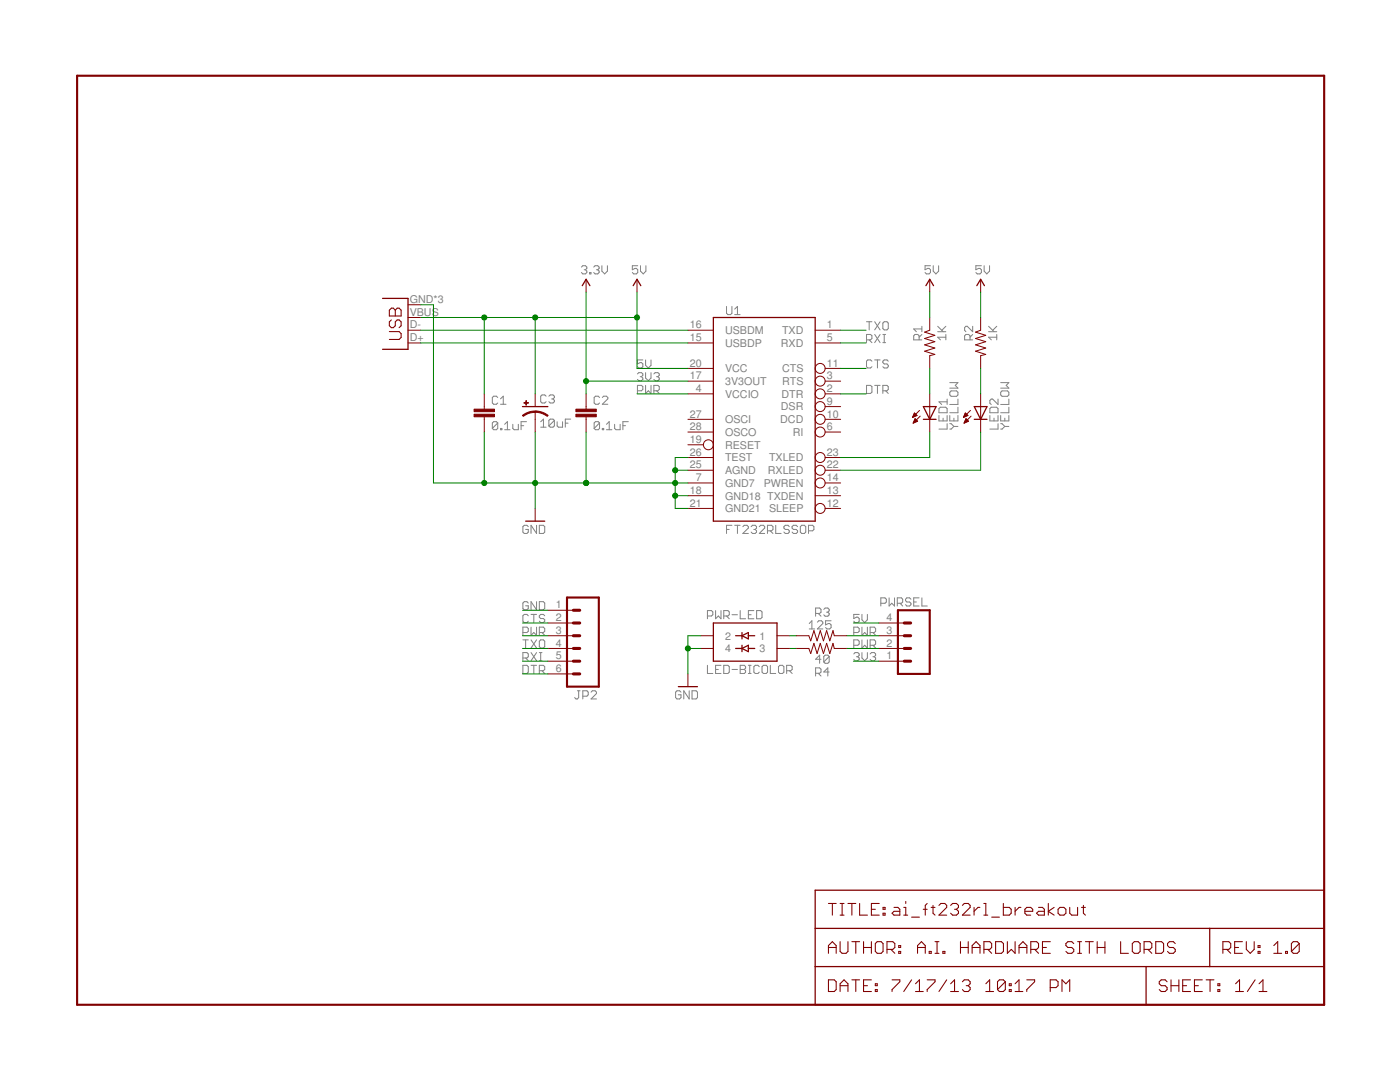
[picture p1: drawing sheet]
<svg xmlns="http://www.w3.org/2000/svg" width="279mm" height="216mm" viewBox="0 0 279 216" stroke-linecap="round" stroke-linejoin="round" font-family="sans-serif">
<g fill="none" stroke="#808080" stroke-width=".2">
<path d="M116 53.3l.3-.3h.5l.3 .3v.3l-.3 .2M116.6 53.8h.2M116.8 53.8l.3 .3v.3l-.3 .3h-.5l-.3-.3M117.7 54.4h.2v.3h-.2zM118.5 53.3l.3-.3h.5l.3 .3v.3l-.3 .2M119 53.8h.3M119.3 53.8l.3 .3v.3l-.3 .3h-.5l-.3-.3M120.1 53v1.1l.6 .6 .5-.6v-1.1M127.3 53h-1.1v.8l.5-.2h.3l.3 .2v.6l-.3 .3h-.5l-.3-.3M127.8 53v1.1l.6 .6 .5-.6v-1.1M185.7 53h-1.1v.8l.5-.2h.3l.3 .2v.6l-.3 .3h-.5l-.3-.3M186.2 53v1.1l.6 .6 .5-.6v-1.1"/>
<path d="M195.9 53h-1.1v.8l.5-.2h.3l.3 .2v.6l-.3 .3h-.6l-.2-.3M196.4 53v1.1l.5 .6 .6-.6v-1.1M99.3 79.3l-.2-.2h-.6l-.2 .2v1.1l.2 .3h.6l.2-.3M99.9 79.6l.5-.5v1.6M109 79.1l-.3-.3h-.5l-.3 .3v1.1l.3 .2h.5l.3-.2M109.5 79.1l.3-.3h.6l.2 .3v.2l-.2 .3M110.1 79.6h.3M110.4 79.6l.2 .3v.3l-.2 .2h-.6l-.3-.2M119.7 79.3l-.3-.2h-.5l-.3 .2v1.1l.3 .3h.5l.3-.3M120.2 79.3l.3-.2h.5l.3 .2v.3l-1.1 1.1h1.1M127.2 78h.8l.3-.3v-.5l-.3-.3h-.8v1.6M127.2 74.6l.3-.2h.5l.3 .2v.3l-.3 .3"/>
<path d="M127.8 75.2h.2M128 75.2l.3 .2v.3l-.3 .3h-.5l-.3-.3M128.3 71.8h-1.1v.8l.6-.3h.2l.3 .3v.6l-.3 .2h-.5l-.3-.2M128.8 71.8v1.1l.6 .5 .5-.5v-1.1M128.8 74.4v1l.6 .6 .5-.6v-1M128.8 76.9v1.6l.6-.5 .5 .5v-1.6M130.5 78h.8l.3-.3v-.5l-.3-.3h-.8v1.6M130.5 74.6l.2-.2h.6l.3 .2v.3l-.3 .3M131 75.2h.3M131 78l.6 .5M131.3 75.2l.3 .2v.3l-.3 .3h-.6l-.2-.3M145 61.2v1.3l.3 .3h.5l.3-.3v-1.3"/>
<path d="M146.6 61.7l.6-.5v1.6M146.6 62.8h1.1M172.9 67.8h.8l.3-.3v-.5l-.3-.3h-.8v1.7M172.9 64.2h1.1M172.9 76.9h.8l.3 .3v1.1l-.3 .2h-.8zM173.5 64.2v1.6M173.5 67.8l.5 .6M174 72.1l-.3-.3h-.5l-.3 .3v1.1l.3 .2h.5l.3-.2M174.6 64.2l1 1.6M174.6 66.7l1 1.7M174.6 71.8h1M174.6 76.9h1"/>
<path d="M175.1 71.8v1.6M175.1 76.9v1.6M175.6 64.2l-1 1.6M175.6 66.7l-1 1.7M176.2 78h.8l.3-.3v-.5l-.3-.3h-.8v1.6M176.2 66.7h.5M176.2 68.4h.5M176.5 64.2h.5l.3 .3v1.1l-.3 .2h-.5l-.3-.2v-1.1zM176.5 66.7v1.7M176.7 78l.6 .5M177.3 72.1l-.3-.3h-.5l-.3 .3v.2l.3 .3h.5l.3 .3v.3l-.3 .2h-.5l-.3-.2M183.4 67.8v-.8l-.2-.3h-.6l-.2 .3v.8h1.6"/>
<path d="M184 66.7l-.6 .6M184 65.6h-1.6l.5 .6M184 65.1v1.1M187.1 66.2h1.7M187.1 65.1l1.1 1.1M188.8 67.3h-1.7l.6 .5M188.8 66.7v1.1M188.8 65.1l-.8 .8M189 79.6v1.1M189.5 76.3h1.7l-.6 .6 .6 .5h-1.7M189.8 78h1.1l.3 .3v.5l-.3 .3h-1.1l-.3-.3v-.5zM191.2 79.6v1.1h-1.7"/>
<path d="M193.6 67.8v-.8l-.3-.3h-.5l-.3 .3v.8h1.6M194.1 65.1v1.1l-1.1-1.1h-.2l-.3 .3v.5l.3 .3M194.1 66.7l-.5 .6M197.3 66.2h1.6M197.3 65.1l1.1 1.1M198.9 67.3h-1.6l.5 .5M198.9 66.7v1.1M198.9 65.1l-.8 .8M199.2 79.6v1.1l-1.1-1.1h-.3l-.3 .3v.6l.3 .2M199.7 78.3l.3-.3h1.1l.2 .3v.5l-.2 .3h-1.1l-.3-.3zM199.7 76.3h1.6l-.5 .6 .5 .5h-1.6M201.3 79.6v1.1h-1.6"/>
<path d="M99.3 84.4l-.2-.3h-.6l-.2 .3v1.1M99.3 84.4v1.1l-.2 .2h-.6l-.2-.2M99.3 84.4l-1 1.1M99.9 85.5h.3v.2h-.3zM99.9 80.7h1.1M100.7 85.7h1.1M100.7 84.7l.6-.6v1.6M102.3 84.7v.8l.3 .2h.8v-1M104 84.9h.5M105.1 84.1h-1.1v1.6M107.9 84.2l.6-.6v1.6M107.9 85.2h1.1"/>
<path d="M110.6 83.9v1.1l-.2 .2h-.6l-.3-.2M110.6 83.9l-.2-.3h-.6l-.3 .3v1.1M110.6 83.9l-1.1 1.1M111.2 84.2v.8l.2 .2h.9v-1M112.8 84.4h.6M113.9 83.6h-1.1v1.6M119.7 84.4l-.3-.3h-.5l-.3 .3v1.1M119.7 84.4v1.1l-.3 .2h-.5l-.3-.2M119.7 84.4l-1.1 1.1M120.2 85.5h.3v.2h-.3zM121 85.7h1.1M121 84.7l.6-.6v1.6"/>
<path d="M122.7 84.7v.8l.2 .2h.9v-1M124.3 84.9h.5M125.4 84.1h-1.1v1.6M187.4 82.9v1.1h1.6v-1.1M187.4 81.5l.3-.2h1l.3 .2v.9h-1.6zM188.2 83.4v.6M189 84.5v1.1h-1.6M189 80.2h-1.6l.5 .5M189.5 84.5h.3l.6 .6M189.5 82.9v1.1h1.7v-1.1M190.4 85.1l-.6 .5h-.3M190.4 85.1h.8"/>
<path d="M190.4 83.4v.6M191.2 81.3v1.1h-1.7M197.5 82.9v1.1h1.7v-1.1M197.5 81.5l.3-.2h1.1l.3 .2v.9h-1.7zM198.4 83.4v.6M199.2 84.5v1.1h-1.7M199.7 84.5h.3l.5 .6M199.7 82.9v1.1h1.6v-1.1M200.5 85.1l-.5 .5h-.3M200.5 85.1h.8M200.5 83.4v.6M201.3 81.3v1.1h-1.6"/>
<path d="M105.4 105.1l-.2-.3h-.6l-.2 .3v1.1l.2 .2h.6l.2-.2v-.6h-.5M107.1 104.8v1.6l-1.1-1.6v1.6M107.6 104.8h.8l.3 .3v1.1l-.3 .2h-.8zM145 105.6h.5M146.1 104.8h-1.1v1.6M146.6 104.8h1.1M147.2 104.8v1.6M148.3 105.1l.2-.3h.6l.3 .3v.3l-1.1 1h1.1M149.9 105.1l.3-.3h.5l.3 .3v.3l-.3 .2M150.4 105.6h.3M150.7 105.6l.3 .3v.3l-.3 .2h-.5l-.3-.2M151.5 105.1l.3-.3h.6l.2 .3v.3l-1.1 1h1.1"/>
<path d="M153.2 105.9h.8l.3-.3v-.5l-.3-.3h-.8v1.6M153.7 105.9l.6 .5M154.8 104.8v1.6h1.1M157.5 105.1l-.2-.3h-.6l-.3 .3v.3l.3 .2h.6l.2 .3v.3l-.2 .2h-.6l-.3-.2M159.2 105.1l-.3-.3h-.6l-.2 .3v.3l.2 .2h.6l.3 .3v.3l-.3 .2h-.6l-.2-.2M160 104.8h.5l.3 .3v1.1l-.3 .2h-.5l-.3-.2v-1.1zM161.4 105.9h.8l.2-.3v-.5l-.2-.3h-.8v1.6M177.4 119.3v1.6l.6-.5 .5 .5v-1.6M181.8 119.6l-.3-.3h-.5l-.3 .3v.2l.3 .3h.5l.3 .3v.2l-.3 .3h-.5l-.3-.3M183.4 119.3h-1v1.6h1M184 119.3v1.6h1.1M104.4 126.2h.8l.2-.2v-.6l-.2-.3h-.8v1.7"/>
<path d="M104.4 131.3h.8l.2-.3v-.5l-.2-.3h-.8v1.6M104.4 132.8h.8l.2 .2v1.1l-.2 .3h-.8zM104.4 127.7h1M104.9 127.7v1.6M104.9 131.3l.5 .5M105.4 120.3l-.2-.2h-.6l-.2 .2v1.1l.2 .3h.6l.2-.3v-.5h-.5M105.4 122.9l-.2-.3h-.6l-.2 .3v1.1l.2 .2h.6l.2-.2M106 125.1v1.7l.5-.6 .6 .6v-1.7M106 132.8h1.1M106 127.7l1.1 1.6M106 130.2l1.1 1.6M106 122.6h1.1"/>
<path d="M106.5 122.6v1.6M106.5 132.8v1.6M107.1 120.1v1.6l-1.1-1.6v1.6M107.1 127.7l-1.1 1.6M107.1 130.2l-1.1 1.6M107.6 120.1h.8l.3 .2v1.1l-.3 .3h-.8zM107.6 126.2h.8l.3-.2v-.6l-.3-.3h-.8v1.7M107.6 133.8h.8l.3-.2v-.6l-.3-.2h-.8v1.6M107.6 130.2h.6M107.6 131.8h.6M107.9 127.7h.5l.3 .3v1l-.3 .3h-.5l-.3-.3v-1zM107.9 130.2v1.6"/>
<path d="M108.2 126.2l.5 .6M108.2 133.8l.5 .6M108.7 122.9l-.3-.3h-.5l-.3 .3v.2l.3 .3h.5l.3 .3v.3l-.3 .2h-.5l-.3-.2M115.2 137.8h.6M115.5 137.8v1.4l-.3 .3h-.2l-.3-.3M116.3 138.9h.8l.3-.3v-.5l-.3-.3h-.8v1.7M118 138.1l.2-.3h.6l.2 .3v.3l-1 1.1h1M135.9 138.1l-.3-.3h-.5l-.3 .3v1.1l.3 .3h.5l.3-.3v-.6h-.5M137.5 137.8v1.7l-1-1.7v1.7M138.1 137.8h.8l.3 .3v1.1l-.3 .3h-.8zM141.2 122.9h.8l.3-.2v-.6l-.3-.3h-.8v1.7M141.2 132.8v1.6h1.1"/>
<path d="M142.8 121.8v1.7l.6-.6 .5 .6v-1.7M142.8 133.6h.6M143.9 132.8h-1.1v1.6h1.1M144.4 122.9h.9l.2-.2v-.6l-.2-.3h-.9v1.7M144.4 132.8h.9l.2 .2v1.1l-.2 .3h-.9zM145 122.9l.5 .6M146.1 122.7h1.1M146.1 133.6h1.1M147.7 121.8v1.7h1.1M147.7 132.8h.8l.3 .2v.3l-.3 .3 .3 .2v.3l-.3 .3h-.8zM147.7 133.6h.8M149.4 122.7h.5"/>
<path d="M149.4 134.4h.5M149.4 132.8h.5M149.6 132.8v1.6M150.5 121.8h-1.1v1.7h1.1M151 121.8h.8l.3 .3v1.1l-.3 .3h-.8zM151.5 133l-.2-.2h-.6l-.2 .2v1.1l.2 .3h.6l.2-.3M152.1 133l.3-.2h.5l.3 .2v1.1l-.3 .3h-.5l-.3-.3zM153.7 132.8v1.6h1.1M155.4 133l.2-.2h.6l.2 .2v1.1l-.2 .3h-.6l-.2-.3zM157 133.8h.8l.3-.2v-.6l-.3-.2h-.8v1.6M157.5 133.8l.6 .6M161.5 124.4l.5-.5v1.6"/>
<path d="M161.5 125.5h1.1M162.8 122.4h.8l.3-.2v-.6l-.3-.3h-.8v1.7M162.8 134.3h.8l.3-.2v-.6l-.3-.2h-.8v1.6M163.1 124.1l.3-.2h.5l.3 .2v.3l-1.1 1.1h1.1M163.3 122.4l.6 .6M163.3 134.3l.6 .6M163.9 131.6h-1.1l.8-.9v1.7M164.4 121.6l.3-.3h.5l.3 .3v.3l-.3 .3M165 122.2h.2M165.2 122.2l.3 .2v.3l-.3 .3h-.5l-.3-.3M165.5 131l-.3-.3h-.5l-.3 .3v1.1M165.5 131v1.1l-.3 .3h-.5l-.3-.3"/>
<path d="M165.5 131l-1.1 1.1M165.5 134.1h-1.1l.8-.8v1.6M165.9 123.9h-1.1v.8l.5-.3h.3l.3 .3v.5l-.3 .3h-.6l-.2-.3M170.4 128.8h.8l.3-.3v-.5l-.3-.3h-.8v1.6M170.4 130.5l.2-.3h.6l.3 .3v.3l-.3 .2M170.4 126.2h.8l.3-.2v-.6l-.3-.3h-.8v1.7M170.9 131h.3M171.2 131l.3 .3v.3l-.3 .2h-.6l-.2-.2M171.5 122.6h-1.1v.8l.5-.3h.3l.3 .3v.6l-.3 .2h-.6l-.2-.2M172 122.6v1.1l.6 .5 .5-.5v-1.1M172 125.1v1.7l.6-.6 .5 .6v-1.7M172 127.7v1.6l.6-.5 .5 .5v-1.6"/>
<path d="M172 130.2v1.1l.6 .5 .5-.5v-1.1M173.7 128.8h.8l.3-.3v-.5l-.3-.3h-.8v1.6M173.7 130.5l.2-.3h.6l.3 .3v.3l-.3 .2M173.7 126.2h.8l.3-.2v-.6l-.3-.3h-.8v1.7M174.2 131h.3M174.2 126.2l.6 .6M174.2 128.8l.6 .5M174.5 131l.3 .3v.3l-.3 .2h-.6l-.2-.2M175.8 120.4h.8l.3-.3v-.5l-.3-.3h-.8v1.6M179.1 120.4h.8l.2-.3v-.5l-.2-.3h-.8v1.6M179.6 120.4l.5 .5M182.4 120.1h.5"/>
</g>
<g fill="none" stroke="#800000" stroke-width=".25">
<path d="M76.3 59.5h5.1v10.2h-5.1M116.2 57l.8-1.3 .7 1.3M126.4 57l.7-1.3 .8 1.3M184.8 57l.7-1.3 .8 1.3M194.9 57l.8-1.3 .8 1.3M142.4 63.4h20.3v40.6h-20.3zM104.3 81.1h5M184.3 81.1h2.5l-1.3 2.6zM184.3 83.7h2.5M194.4 81.1h2.6l-1.3 2.6zM194.4 83.7h2.6M104.9 104h3.8"/>
<path d="M135.4 137h3.8M142.4 124.3h12.7v7.6h-12.7zM146.8 129.4h1.3M146.8 126.9h1.3M148.1 129.4l1.3-.6v1.2zM148.1 126.9l1.3-.7v1.3zM148.1 126.2v1.3M148.1 128.8v1.2M149.4 129.4h1.2M149.4 126.9h1.2M162.7 177.6h101.6v22.9h-101.6zM162.7 185.3h101.6"/>
<path d="M162.7 192.9h101.6M228.7 192.9v7.6M241.4 185.3v7.6"/>
</g>
<g fill="none" stroke="#800000" stroke-width=".21">
<path d="M77.7 66.2h2l.4 .4v.7l-.4 .4h-2M77.7 61.9l.4-.4h.4l.4 .4 .4-.4h.4l.4 .4v1.2h-2.4zM78.1 63.8l-.4 .4v.8l.4 .4h.4l.4-.4v-.8l.4-.4h.4l.4 .4v.8l-.4 .4M78.9 61.9v1.2M180.8 179.9v.4M165.3 190.2v-1.5l.8-.8 .8 .8v1.5M165.3 195.5h1.2l.4 .4v1.6l-.4 .3h-1.2zM165.3 189.1h1.6M165.3 180.3h1.6M166.1 180.3v2.3M167.7 187.9v1.9l.4 .4h.7l.4-.4v-1.9M167.7 197.8v-1.5l.7-.8 .8 .8v1.5"/>
<path d="M167.7 196.7h1.5M167.7 180.3h.7M167.7 182.6h.7M168.1 180.3v2.3M169.2 180.3h1.6M170 195.5h1.6M170 187.9h1.6M170 180.3v2.3M170.8 187.9v2.3M170.8 195.5v2.3M171.6 180.3v2.3h1.5M172.3 196.7h.8"/>
<path d="M172.3 187.9v2.3M172.3 189.1h1.6M173.9 195.5h-1.6v2.3h1.6M173.9 187.9v2.3M173.9 181.4h.8M174.7 197.5h.4v.3h-.4zM174.7 196.3h.4v.4h-.4zM175.1 187.9h.8l.3 .4v1.5l-.3 .4h-.8l-.4-.4v-1.5zM175.5 180.3h-1.6v2.3h1.6M176.2 182.2h.4v.4h-.4zM176.2 181.1h.4v.3h-.4zM177 189.4h1.2l.4-.3v-.8l-.4-.4h-1.2v2.3"/>
<path d="M177.8 189.4l.8 .8M178 195.5h1.6v.4l-1.6 1.6v.3M178.4 181.1h.8l.4 .3v1.2h-1.2l-.4-.4 .4-.4h1.2M179.4 189.8h.3v.4h-.3zM179.4 188.7h.3v.4h-.3zM180.4 182.6h.7M180.4 181.1h.4v1.5M181.9 195.5l-1.5 2.3M181.9 183h1.6M182.7 197.8h1.6M182.7 196.3l.8-.8v2.3M183.1 189.1h1.6"/>
<path d="M183.1 190.2v-1.5l.8-.8 .8 .8v1.5M184.3 181.4h.7M185 195.5h1.6v.4l-1.6 1.6v.3M185 180.3l-.3 .4v1.9M185.4 189.8h.4v.4h-.4zM185.8 181.1h.8M186.2 180.7v1.5l.4 .4M186.6 187.9h.8M186.6 190.2h.8M187 187.9v2.3M187.4 180.7l.4-.4h.8l.3 .4v.4l-1.5 1.5h1.5M188.2 189.8h.4v.4h-.4z"/>
<path d="M188.9 195.5l-1.5 2.3M189.7 197.8h1.6M189.7 180.7l.4-.4h.8l.4 .4v.4l-.4 .3M189.7 196.3l.8-.8v2.3M190.5 181.4h.4M190.9 181.4l.4 .4v.4l-.4 .4h-.8l-.4-.4M191.7 189.1h1.5M191.7 187.9v2.3M192.1 195.9l.3-.4h.8l.4 .4v.4l-.4 .4M192.1 180.7l.3-.4h.8l.4 .4v.4l-1.5 1.5h1.5M192.8 196.7h.4M193.2 196.7l.4 .4v.4l-.4 .3h-.8l-.3-.3"/>
<path d="M193.2 187.9v2.3M194 189.1h1.6M194 190.2v-1.5l.8-.8 .8 .8v1.5M194.4 181.1v1.5M195.6 181.1h-.4l-.8 .7M196.3 180.3h.4v2.3M196.3 182.6h.8M196.4 189.4h1.1l.4-.3v-.8l-.4-.4h-1.1v2.3M196.7 197.8h1.6M196.7 196.3l.8-.8v2.3M197.1 189.4l.8 .8M197.9 183h1.6"/>
<path d="M198.7 187.9h1.2l.4 .4v1.5l-.4 .4h-1.2zM200.2 180.3v2.3h1.2l.4-.4v-.8l-.4-.3h-1.2M200.6 195.9v1.6l-.4 .3h-.7l-.4-.3M200.6 195.9l-.4-.4h-.7l-.4 .4v1.6M200.6 195.9l-1.5 1.6M201 187.9v2.3l.8-.8 .8 .8v-2.3M201.4 197.5h.4v.3h-.4zM201.4 196.3h.4v.4h-.4zM202.6 197.8h1.5M202.6 196.3l.8-.8v2.3M202.6 181.1v1.5M203.4 189.1h1.5"/>
<path d="M203.4 190.2v-1.5l.8-.8 .7 .8v1.5M203.8 181.1h-.4l-.8 .7M204.5 181.8h1.6v-.4l-.4-.3h-.8l-.4 .3v.8l.4 .4h.8M204.9 195.5h1.6v.4l-1.6 1.6v.3M205.7 189.4h1.2l.4-.3v-.8l-.4-.4h-1.2v2.3M206.5 189.4l.8 .8M207.3 181.1h.7l.4 .3v1.2h-1.1l-.4-.4 .4-.4h1.1M208 189.1h.8M209.2 180.3v2.3M209.6 197.1h1.2l.4-.4v-.8l-.4-.4h-1.2v2.3M209.6 187.9h-1.6v2.3h1.6M210.4 181.1l-1.2 .7 1.2 .8"/>
<path d="M211.2 181.4l.3-.3h.8l.4 .3v.8l-.4 .4h-.8l-.3-.4zM211.9 197.8v-2.3l.8 .8 .8-.8v2.3M213.5 181.1v1.1l.4 .4h1.2v-1.5M214.3 188.3l-.4-.4h-.8l-.4 .4v.4l.4 .4h.8l.4 .3v.4l-.4 .4h-.8l-.4-.4M215.1 187.9h.7M215.1 190.2h.7M215.5 187.9v2.3M215.8 181.1h.8M216.2 180.7v1.5l.4 .4M216.6 187.9h1.6M217.4 187.9v2.3M219 189.1h1.5"/>
<path d="M219 187.9v2.3M220.5 187.9v2.3M223.6 187.9v2.3h1.6M226 188.3l.4-.4h.7l.4 .4v1.5l-.4 .4h-.7l-.4-.4zM228.3 189.4h1.2l.4-.3v-.8l-.4-.4h-1.2v2.3M229.1 189.4l.8 .8M230.7 187.9h1.1l.4 .4v1.5l-.4 .4h-1.1zM232.9 195.9l-.4-.4h-.7l-.4 .4v.4l.4 .4h.7l.4 .4v.4l-.4 .3h-.7l-.4-.3M233.7 196.7h1.6M233.7 195.5v2.3M234.5 188.3l-.3-.4h-.8l-.4 .4v.4l.4 .4h.8l.3 .3v.4l-.3 .4h-.8l-.4-.4M235.3 195.5v2.3"/>
<path d="M236 196.7h.8M237.6 195.5h-1.6v2.3h1.6M238.4 196.7h.8M239.9 195.5h-1.5v2.3h1.5M240.7 195.5h1.6M241.5 195.5v2.3M243.1 197.5h.3v.3h-.3zM243.1 196.3h.3v.4h-.3zM244.1 189.4h1.1l.4-.3v-.8l-.4-.4h-1.1v2.3M244.8 189.4l.8 .8M246.4 189.1h.8M246.6 197.8h1.6"/>
<path d="M246.6 196.3l.8-.8v2.3M247.9 187.9h-1.5v2.3h1.5M248.7 187.9v1.5l.8 .8 .8-.8v-1.5M250.5 195.5l-1.6 2.3M251.1 189.8h.4v.4h-.4zM251.1 188.7h.4v.4h-.4zM251.3 197.8h1.5M251.3 196.3l.8-.8v2.3M254.2 190.2h1.6M254.2 188.7l.8-.8v2.3M256.6 189.8h.3v.4h-.3zM259.3 188.3l-.4-.4h-.8l-.4 .4v1.5"/>
<path d="M259.3 188.3v1.5l-.4 .4h-.8l-.4-.4M259.3 188.3l-1.6 1.5"/>
</g>
<g fill="none" stroke="#800000" stroke-width=".2">
<path d="M117 55.7v2.6M127.1 55.7v2.6M185.5 55.7v2.6M195.7 55.7v2.6M81.4 68.4h2.6M81.4 65.9h2.6M81.4 63.4h2.6M81.4 60.8h2.6M96.6 78.6v3M106.8 78.6v2.5M117 78.6v3M137.3 68.4h5.1"/>
<path d="M137.3 65.9h5.1M137.3 76.1h5.1M137.3 78.6h5.1M137.3 73.5h5.1M162.7 68.4h5.1M162.7 65.9h5.1M164.7 76.1h3.1M164.7 78.6h3.1M164.7 73.5h3.1M185.5 63.4v2.5l-1 .4 2.1 .6-2.1 .6 2.1 .7-2.1 .6 2.1 .6-2.1 .7 2.1 .6-1.1 .3v2.5M185.5 78.6v7.6M195.7 63.4v2.5l-1 .4 2 .6-2 .6 2 .7-2 .6 2 .6-2 .7 2 .6-1 .3v2.5"/>
<path d="M195.7 78.6v7.6M96.6 83.2v3M106.8 82.1v4.1M117 83.2v3M137.3 88.8h3.1M137.3 83.7h5.1M137.3 86.2h5.1M137.3 96.4h5.1M137.3 98.9h5.1M137.3 93.8h5.1M137.3 91.3h5.1M162.7 98.9h5.1"/>
<path d="M164.7 83.7h3.1M164.7 86.2h3.1M164.7 81.1h3.1M164.7 96.4h3.1M164.7 93.8h3.1M164.7 91.3h3.1M182.1 83.2h.1M182.2 83.1h.3M182.2 83h.6M182.3 82.9h.7M182.3 84.3h.2M182.3 84.2h.5"/>
<path d="M182.4 82.8h.5M182.4 82.6h.3M182.4 84.1h.6M182.4 84h.6M182.5 82.5h.1M182.5 82.4l.5 .5-.9 .4zM182.5 83.8h.4M182.5 83.7h.3M182.6 83.6h.1M182.6 83.5l.5 .6-.9 .3zM183.5 81.9l-1.4 1.4M183.6 83l-1.4 1.4"/>
<path d="M192.3 83.2h.1M192.3 83.1h.4M192.4 83h.6M192.4 82.9h.7M192.4 84.3h.2M192.5 84.2h.4M192.5 82.8h.5M192.6 82.6h.3M192.6 84.1h.6M192.6 82.5h.2M192.6 84h.6M192.7 83.8h.4"/>
<path d="M192.7 82.4l.5 .5-.9 .4zM192.7 83.7h.3M192.8 83.6h.1M192.8 83.5l.5 .6-.9 .3zM193.7 81.9l-1.4 1.4M193.8 83l-1.4 1.4M106.8 101.5v2.5M137.3 101.5h5.1M164.7 101.5h3.1M109.3 121.8h5.1M109.3 124.3h5.1M109.3 126.9h5.1"/>
<path d="M109.3 129.4h5.1M109.3 131.9h5.1M109.3 134.5h5.1M137.3 134.5v2.5M139.8 126.9h2.6M139.8 129.4h2.6M155.1 126.9h2.5M155.1 129.4h2.5M158.9 126.9h2.5l.4 1 .6-2.1 .7 2.1 .6-2.1 .6 2.1 .7-2.1 .6 2.1 .6-2.1 .3 1.1h2.5M158.9 129.4h2.5l.4 1 .6-2 .7 2 .6-2 .6 2 .7-2 .6 2 .6-2 .3 1h2.5M175.4 124.3h5.1M175.4 126.9h5.1"/>
<path d="M175.4 129.4h5.1M175.4 131.9h5.1"/>
<circle cx="163.7" cy="78.6" r=".99"/>
<circle cx="163.7" cy="76.1" r=".99"/>
<circle cx="163.7" cy="73.5" r=".99"/>
<circle cx="141.4" cy="88.8" r=".99"/>
<circle cx="163.7" cy="93.8" r=".99"/>
<circle cx="163.7" cy="91.3" r=".99"/>
<circle cx="163.7" cy="96.4" r=".99"/>
<circle cx="163.7" cy="86.2" r=".99"/>
<circle cx="163.7" cy="81.1" r=".99"/>
<circle cx="163.7" cy="83.7" r=".99"/>
<circle cx="163.7" cy="101.5" r=".99"/>
</g>
<g fill="#800000" stroke="#800000" stroke-width=".2">
<path d="M94.6 82.7h4.1v.5h-4.1z"/>
<path d="M94.6 81.6h4.1v.5h-4.1z"/>
<path d="M114.9 82.7h4.1v.5h-4.1z"/>
<path d="M114.9 81.6h4.1v.5h-4.1z"/>
<path d="M104.6 80.3h.9v.2h-.9z"/>
<path d="M104.9 79.9h.2v.9h-.2z"/>
</g>
<g fill="#800000" stroke="#800000" stroke-width=".2">
<path d="M106.8 82l1.4 .2 1.2 .7-.2 .2-1.4-.7-1-.1z" fill-rule="evenodd"/>
<path d="M104.3 82.9l1.2-.7 1.3-.2v.3l-1 .1-1.4 .7z" fill-rule="evenodd"/>
</g>
<path d="M15.4 15.1h248.9v185.4h-248.9zM113.2 119.2h6.3v17.8h-6.3zM179.2 121.8h6.3v12.7h-6.3z" fill="none" stroke="#800000" stroke-width=".42"/>
<path d="M114.4 126.9h1.3M114.4 124.3h1.3M114.4 121.8h1.3M114.4 131.9h1.3M114.4 129.4h1.3M114.4 134.5h1.3M180.5 126.9h1.2M180.5 124.3h1.2M180.5 131.9h1.2M180.5 129.4h1.2" fill="none" stroke="#800000" stroke-width=".61"/>
<g fill="none" stroke="#008000" stroke-width=".2">
<path d="M117 58.3v20.3M127.1 58.3v15.2h10.2M185.5 58.3v5.1M195.7 58.3v5.1M84 65.9h53.3M84 68.4h53.3M84 60.8h2.5v35.6h50.8M84 63.4h43.1M96.6 63.4v15.2M106.8 63.4v15.2M117 76.1h20.3M127.1 78.6h10.2"/>
<path d="M167.8 65.9h5M167.8 68.4h5M167.8 73.5h5M167.8 78.6h5M185.5 73.5v5.1M195.7 73.5v5.1M96.6 86.2v10.2M106.8 86.2v15.3M117 86.2v10.2M134.7 98.9h2.6M134.7 93.8h2.6M137.3 91.3h-2.6v10.2h2.6"/>
<path d="M185.5 86.2v5.1h-17.7M195.7 86.2v7.6h-27.9M104.3 129.4h5M104.3 131.9h5M104.3 121.8h5M104.3 126.9h5M104.3 124.3h5M104.3 134.5h5M137.3 129.4h2.5M139.8 126.9h-2.5v7.6M157.6 129.4h1.3M157.6 126.9h1.3"/>
<path d="M169 129.4h6.4M169 126.9h6.4M170.3 131.9h5.1M170.3 124.3h5.1"/>
</g>
<g fill="#008000" stroke="#008000" stroke-width=".2">
<circle cx="96.6" cy="96.4" r=".51"/>
<circle cx="134.7" cy="98.9" r=".51"/>
<circle cx="134.7" cy="93.8" r=".51"/>
<circle cx="134.7" cy="96.4" r=".51"/>
<circle cx="106.8" cy="96.4" r=".51"/>
<circle cx="117" cy="96.4" r=".51"/>
<circle cx="137.3" cy="129.4" r=".51"/>
<circle cx="96.6" cy="63.4" r=".51"/>
<circle cx="106.8" cy="63.4" r=".51"/>
<circle cx="127.1" cy="63.4" r=".51"/>
<circle cx="117" cy="76.1" r=".51"/>
</g>
<g font-size="2.1" fill="#808080">
<text x="81.8" y="65.5">D-</text>
<text x="81.8" y="63">VBUS</text>
<text x="81.8" y="60.5">GND*3</text>
<text x="137.7" y="65.5">16</text>
<text x="165" y="65.5">1</text>
<text x="81.8" y="68.1">D+</text>
<text x="137.7" y="68.1">15</text>
<text x="144.7" y="66.7">USBDM</text>
<text x="144.7" y="69.2">USBDP</text>
<text x="155.8" y="69.2">RXD</text>
<text x="156.1" y="66.7">TXD</text>
<text x="165" y="68.1">5</text>
<text x="137.7" y="75.7">17</text>
<text x="137.7" y="73.2">20</text>
<text x="144.7" y="76.8">3V3OUT</text>
<text x="144.7" y="74.3">VCC</text>
<text x="156.1" y="76.8">RTS</text>
<text x="156.1" y="74.3">CTS</text>
<text x="165" y="75.7">3</text>
<text x="165" y="73.2">11</text>
<text x="137.7" y="83.3">27</text>
<text x="138.8" y="78.2">4</text>
<text x="144.7" y="79.4">VCCIO</text>
<text x="155.8" y="81.9">DSR</text>
<text x="155.9" y="79.4">DTR</text>
<text x="165" y="80.8">9</text>
<text x="165" y="83.3">10</text>
<text x="165" y="78.2">2</text>
<text x="137.7" y="88.4">19</text>
<text x="137.7" y="85.9">28</text>
<text x="144.7" y="89.5">RESET</text>
<text x="144.7" y="84.4">OSCI</text>
<text x="144.7" y="87">OSCO</text>
<text x="155.7" y="84.4">DCD</text>
<text x="158.2" y="87">RI</text>
<text x="165" y="85.9">6</text>
<text x="137.7" y="93.5">25</text>
<text x="137.7" y="90.9">26</text>
<text x="144.7" y="94.6">AGND</text>
<text x="144.7" y="92.1">TEST</text>
<text x="153.2" y="94.6">RXLED</text>
<text x="153.5" y="92.1">TXLED</text>
<text x="165" y="90.9">23</text>
<text x="165" y="93.5">22</text>
<text x="137.7" y="98.6">18</text>
<text x="137.7" y="101.1">21</text>
<text x="138.8" y="96">7</text>
<text x="144.7" y="97.1">GND7</text>
<text x="144.7" y="99.7">GND18 TXDEN</text>
<text x="152.4" y="97.1">PWREN</text>
<text x="165" y="96">14</text>
<text x="165" y="98.6">13</text>
<text x="165" y="101.1">12</text>
<text x="144.7" y="102.2">GND21</text>
<text x="153.5" y="102.2">SLEEP</text>
<text x="110.9" y="121.4">1</text>
<text x="110.9" y="123.9">2</text>
<text x="176.9" y="123.9">4</text>
<text x="110.9" y="126.5">3</text>
<text x="110.9" y="129">4</text>
<text x="110.9" y="131.6">5</text>
<text x="144.7" y="130.1">4</text>
<text x="144.7" y="127.6">2</text>
<text x="151.5" y="130.1">3</text>
<text x="151.5" y="127.6">1</text>
<text x="176.9" y="131.6">1</text>
<text x="176.9" y="129">2</text>
<text x="176.9" y="126.5">3</text>
<text x="110.9" y="134.1">6</text>
</g>
</svg>
